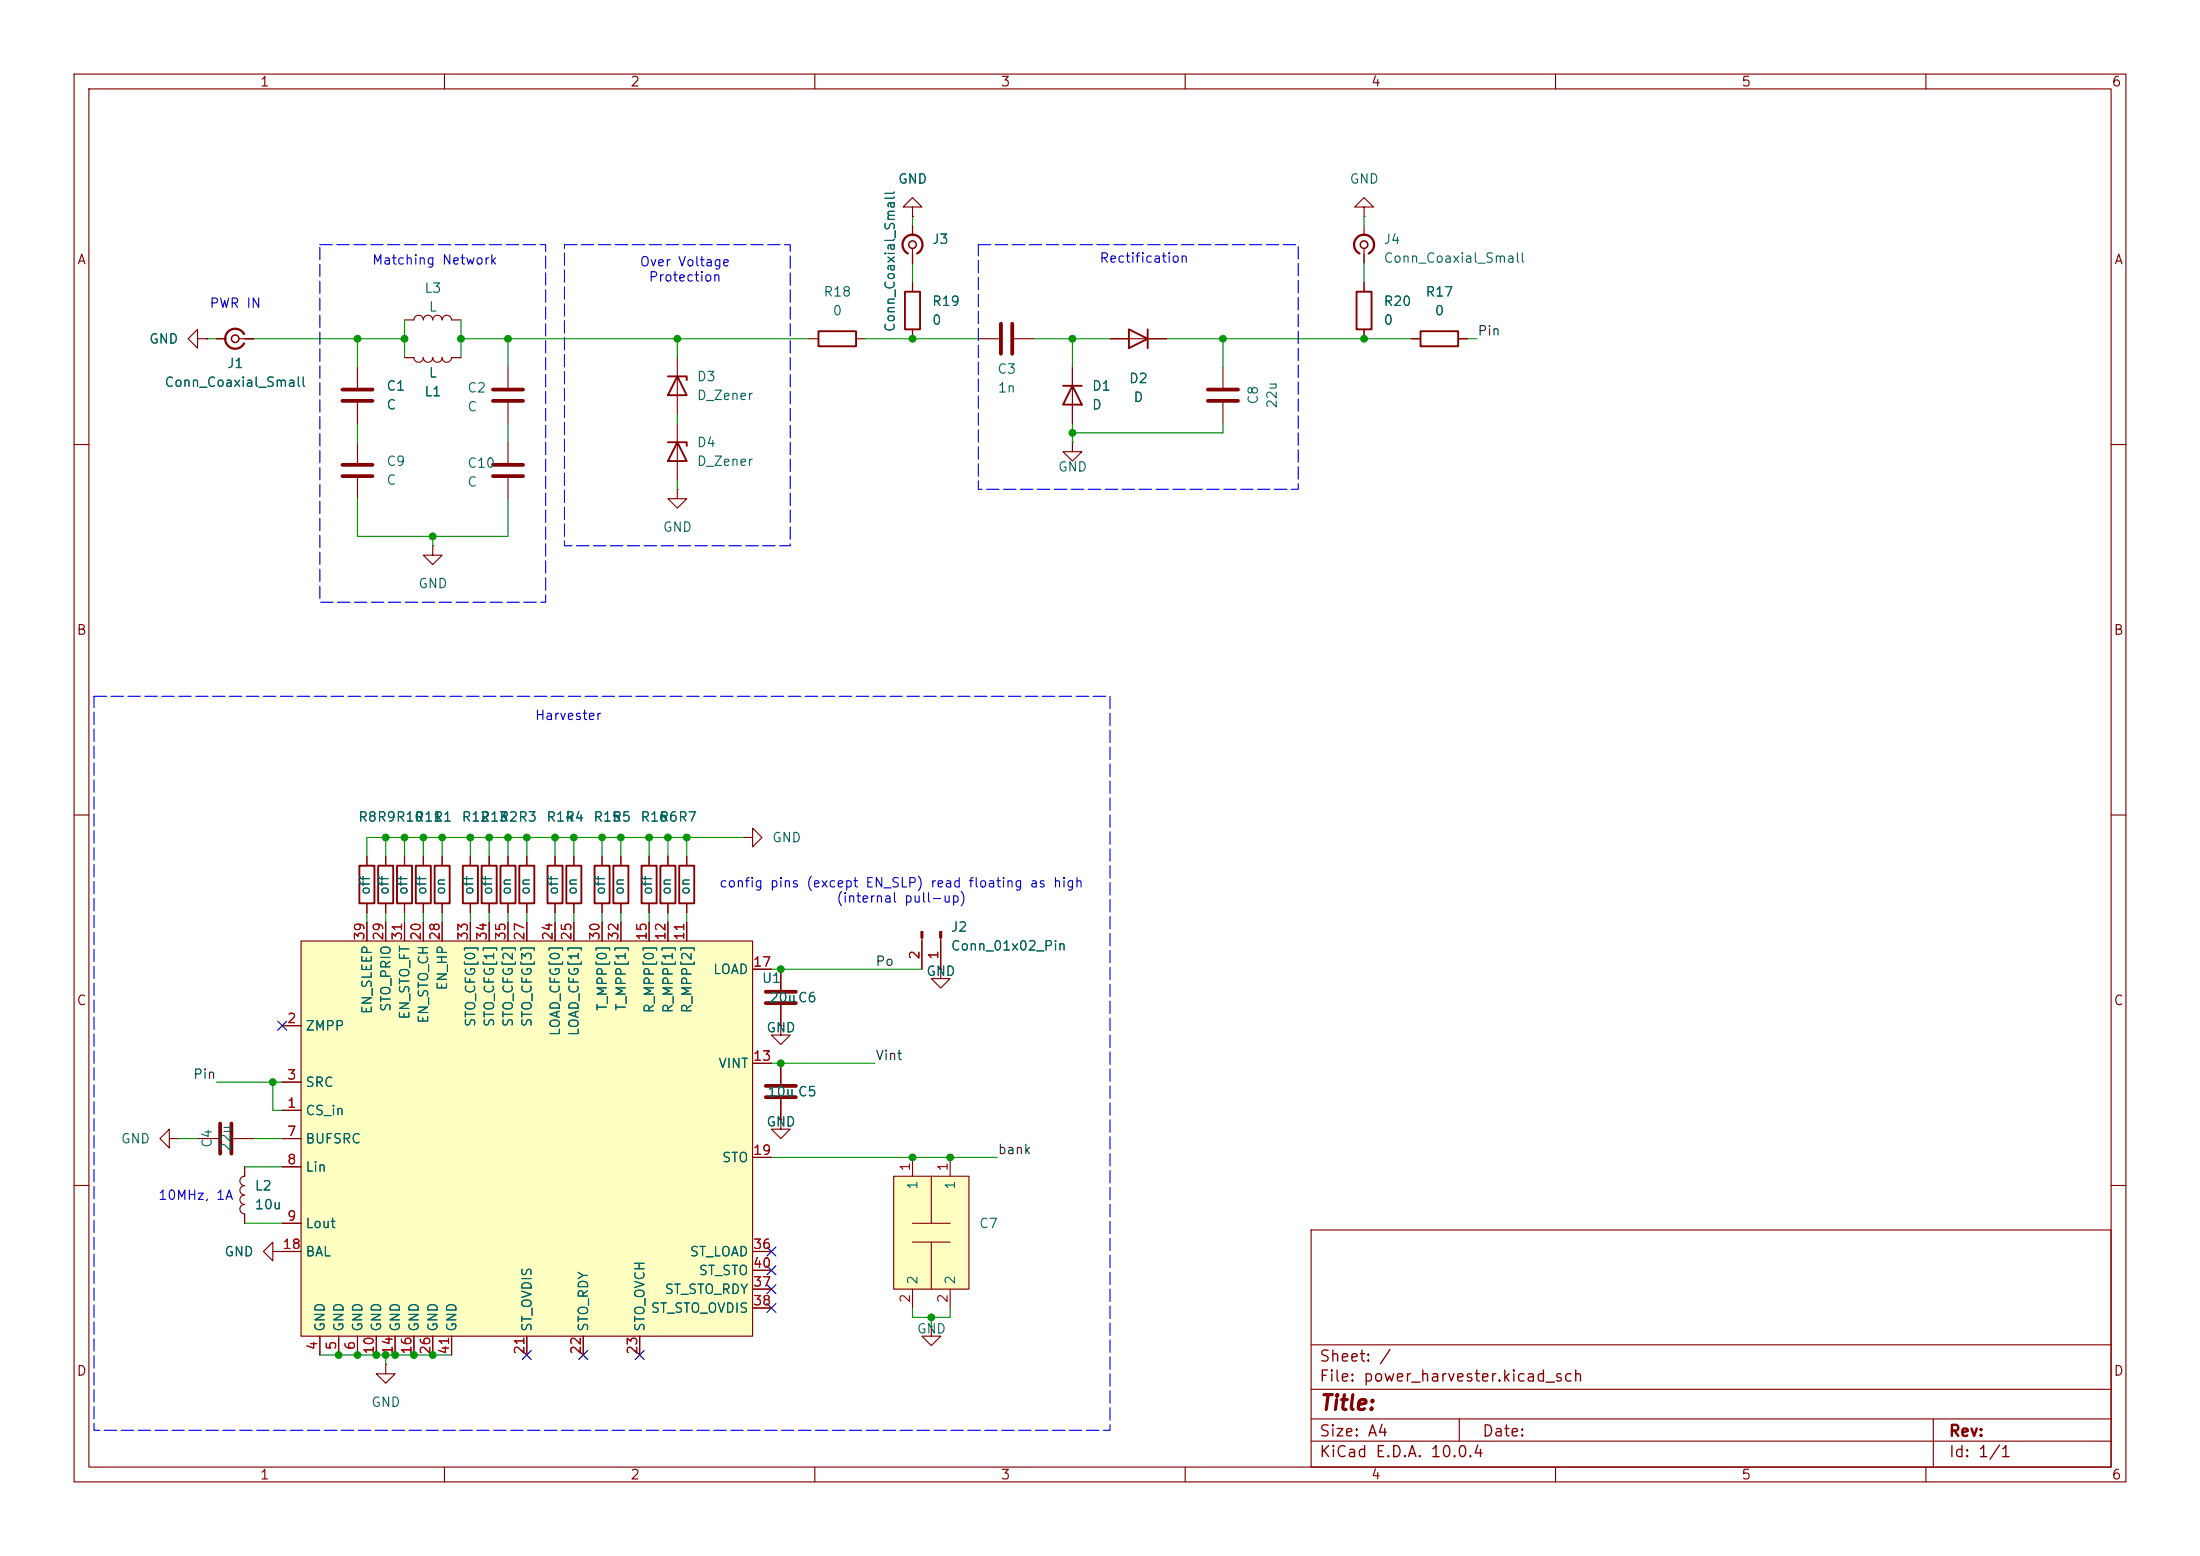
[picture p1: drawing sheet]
<svg xmlns="http://www.w3.org/2000/svg" width="297mm" height="210mm" viewBox="0 0 297 210" stroke-linecap="round" stroke-linejoin="round" font-family="sans-serif">
<g fill="none" stroke="#840000" stroke-width=".15">
<path d="M10 10h277v190h-277zM12 12h273v186h-273zM60 10v2M110 10v2M160 10v2M210 10v2M260 10v2M123.2 27.9h1.3l-1.3-1.2-1.3 1.2h1.3v1.3M123.2 29.2h.1M123.2 30.5v1.3M123.2 33.5v2.1M123.2 38.1v1.3"/>
<path d="M184.1 30.5v1.3M184.1 33.5v2.1M123.2 44.5v1.2M165.1 49.5v2.8M165.1 54.4v2.8M10 60h2M91.4 66v1.3h1.3l-1.3 1.3-1.2-1.3h1.2M91.4 66h.1M285 60h2M10 110h2M52.1 115.6v1.2M285 110h2"/>
<path d="M52.1 121.9v1.3M105.4 138.4v1.3h1.3l-1.3 1.3-1.3-1.3h1.3M105.4 138.4h.1M105.4 143.5v2.8M105.4 148.3v2.8M10 160h2M125.7 179.1v1.2h1.3l-1.3 1.3-1.2-1.3h1.2M125.7 179.1h.1M177 166h108v32h-108zM285 160h2M60 198v2M110 198v2"/>
<path d="M160 198v2M177 194.5h108M177 191.5h108M177 187.5h108M177 181.5h108M197 191.5v3M210 198v2M260 198v2M261 191.5v6.5"/>
</g>
<path d="M163.1 54.1h4M163.1 52.6h4M103.4 148.1h4M103.4 146.6h4" fill="none" stroke="#840000" stroke-width=".51"/>
<path d="M122.2 39.4h2v5.1h-2zM51.1 116.8h2v5.1h-2z" fill="none" stroke="#840000" stroke-width=".25"/>
<g fill="none" stroke="#840000" stroke-width=".2">
<circle cx="123.2" cy="33" r=".51"/>
<circle cx="184.2" cy="33" r=".51"/>
</g>
<path d="M122.6 34.2a1.35 1.35 0 0 1-.5-2 1.35 1.35 0 0 1 2.1 0 1.35 1.35 0 0 1-.4 2M183.5 34.2a1.35 1.35 0 0 1-.4-2 1.35 1.35 0 0 1 2.1 0 1.35 1.35 0 0 1-.4 2" fill="none" stroke="#840000" stroke-width=".3"/>
<path d="M120.6 158.8h10.2v15.2h-10.2z" fill="#ffffc2"/>
<g fill="none" stroke="#840000" stroke-width=".15">
<path d="M184.1 27.9h1.3l-1.3-1.2-1.2 1.2h1.2v1.3M184.1 29.2h.1M184.1 38.1v1.3M48.3 49.5v2.8M48.3 54.4v2.8M54.6 48.3h1.3a.64 .64 0 0 0 .6 .6 .64 .64 0 0 0 .6-.6 .64 .64 0 0 0 .7 .6 .64 .64 0 0 0 .6-.6 .64 .64 0 0 0 .7 .6 .64 .64 0 0 0 .6-.6 .64 .64 0 0 0 .6 .6 .64 .64 0 0 0 .7-.6h1.2M54.6 43.2h1.3a.64 .64 0 0 1 .6-.7 .64 .64 0 0 1 .6 .7 .64 .64 0 0 1 .7-.7 .64 .64 0 0 1 .6 .7 .64 .64 0 0 1 .7-.7 .64 .64 0 0 1 .6 .7 .64 .64 0 0 1 .6-.7 .64 .64 0 0 1 .7 .7h1.2M68.6 59.7v2.8M91.4 48.3v7.6M91.4 57.2v7.6M109.2 45.7h1.3M115.6 45.7h1.2"/>
<path d="M132.1 45.7h2.8M136.9 45.7h2.8M144.8 59.7v1.3h1.2l-1.2 1.2-1.3-1.2h1.3M144.8 59.7h.1M144.8 49.5v7.7M149.9 45.7h7.6M184.1 44.5v1.2M190.5 45.7h1.3M196.8 45.7h1.3M58.4 73.7v1.2h1.3l-1.3 1.3-1.3-1.3h1.3M58.4 73.7h.1M68.6 64.5v2.8"/>
<path d="M49.5 115.6v1.2M54.6 115.6v1.2M57.1 115.6v1.2M49.5 121.9v1.3M54.6 121.9v1.3M57.1 121.9v1.3M105.4 130.8v2.8M105.4 135.6v2.8M124.5 126.6v4.2M127 130.8v1.3h1.3l-1.3 1.3-1.3-1.3h1.3M127 130.8h.1M127 126.6v4.2"/>
<path d="M26.7 153.7h2.8M31.5 153.7h2.8M33 157.5v1.3a.64 .64 0 0 0-.6 .6 .64 .64 0 0 0 .6 .6 .64 .64 0 0 0-.6 .7 .64 .64 0 0 0 .6 .6 .64 .64 0 0 0-.6 .6 .64 .64 0 0 0 .6 .7 .64 .64 0 0 0-.6 .6 .64 .64 0 0 0 .6 .6v1.3M105.4 151.1v1.3h1.3l-1.3 1.3-1.3-1.3h1.3M105.4 151.1h.1M120.6 158.8h10.2v15.2h-10.2zM123.2 156.2v2.6M125.7 158.8v6.3h2.6M128.3 156.2v2.6M36.8 168.9v-1.3l-1.2 1.3 1.2 1.3v-1.3h1.3M38.1 168.9h.1M123.2 165.1h2.5"/>
<path d="M123.2 167.6h5.1M123.2 174v2.5M125.7 167.6v6.4M128.3 174v2.5M52.1 184.2v1.2h1.2l-1.2 1.3-1.3-1.3h1.3M52.1 184.2h.1"/>
</g>
<path d="M46.2 52.6h4.1M46.2 54.1h4.1M135.1 43.7v4.1M136.7 43.7v4.1M66.5 62.7h4.1M66.5 64.3h4.1M103.4 135.4h4M103.4 133.9h4M29.7 151.6v4.1M31.2 151.6v4.1" fill="none" stroke="#840000" stroke-width=".51"/>
<g fill="none" stroke="#840000" stroke-width=".25">
<path d="M183.1 39.4h2.1v5.1h-2.1zM90.2 59.7h2.5v.5M90.2 50.8h2.5v.5M91.4 59.7l1.3 2.5h-2.5zM91.4 50.8l1.3 2.5h-2.5zM110.5 44.7h5.1v2h-5.1zM143.5 52.1h2.5M144.8 52.1l1.2 2.5h-2.5zM152.4 44.5l2.5 1.2-2.5 1.3zM154.9 44.5v2.5M191.8 44.7h5v2h-5zM48.5 116.8h2v5.1h-2z"/>
<path d="M53.6 116.8h2v5.1h-2zM56.1 116.8h2.1v5.1h-2.1z"/>
</g>
<g fill="#840000" stroke="#840000" stroke-width=".15">
<path d="M126.9 125.7h.2v.9h-.2z"/>
<path d="M124.3 125.7h.3v.9h-.3z"/>
</g>
<path d="M40.6 127h61v53.3h-61z" fill="#ffffc2"/>
<g fill="none" stroke="#840000" stroke-width=".15">
<path d="M123.2 29.2h.1M123.2 30.5v1.3M123.2 34.3v1.3M123.2 38.1v1.3M184.1 38.1v1.3M26.7 45.7v-1.2l-1.3 1.2 1.3 1.3v-1.3h1.2M27.9 45.7h.1M29.2 45.7h1.3M32.3 45.7h2M48.3 49.5v2.8M48.3 54.4v2.8M48.3 59.7v2.8"/>
<path d="M54.6 48.3h1.3M61 48.3h1.2M68.6 49.5v2.8M68.6 54.4v2.8M123.2 44.5v1.2M144.8 49.5v2.6M144.8 54.6v2.6M149.9 45.7h2.5M154.9 45.7h2.6M184.1 44.5v1.2M190.5 45.7h1.3M196.8 45.7h1.3"/>
<path d="M48.3 64.5v2.8M49.5 115.6v1.2M52.1 115.6v1.2M54.6 115.6v1.2M57.1 115.6v1.2M59.7 115.6v1.2M63.5 115.6v1.2M66 115.6v1.2M68.6 115.6v1.2M71.1 115.6v1.2M74.9 115.6v1.2M77.5 115.6v1.2"/>
<path d="M81.3 115.6v1.2M83.8 115.6v1.2M87.6 115.6v1.2M90.2 115.6v1.2M92.7 115.6v1.2M100.3 113h1.3v-1.2l1.3 1.2-1.3 1.3v-1.3M100.3 113h.1M38.1 138.4h2.5M40.6 127h61v53.3h-61zM49.5 121.9v1.3M49.5 124.5v2.5M52.1 121.9v1.3"/>
<path d="M52.1 124.5v2.5M54.6 121.9v1.3M54.6 124.5v2.5M57.1 121.9v1.3M57.1 124.5v2.5M59.7 121.9v1.3M59.7 124.5v2.5M63.5 121.9v1.3M63.5 124.5v2.5M66 121.9v1.3M66 124.5v2.5M68.6 121.9v1.3"/>
<path d="M68.6 124.5v2.5M71.1 121.9v1.3M71.1 124.5v2.5M74.9 121.9v1.3M74.9 124.5v2.5M77.5 121.9v1.3M77.5 124.5v2.5M81.3 121.9v1.3M81.3 124.5v2.5M83.8 121.9v1.3M83.8 124.5v2.5M87.6 121.9v1.3"/>
<path d="M87.6 124.5v2.5M90.2 121.9v1.3M90.2 124.5v2.5M92.7 121.9v1.3M92.7 124.5v2.5M101.6 130.8h2.5M105.4 138.4h.1M105.4 130.8v2.8M105.4 135.6v2.8M124.5 127v3.8M127 130.8h.1M127 127v3.8"/>
<path d="M22.9 153.7v-1.3l-1.3 1.3 1.3 1.2v-1.2h1.2M24.1 153.7h.1M33 157.5v1.3M38.1 149.9h2.5M38.1 146.1h2.5M38.1 153.7h2.5M38.1 157.5h2.5M101.6 143.5h2.5M101.6 156.2h2.5M105.4 151.1h.1M105.4 143.5v2.8M105.4 148.3v2.8"/>
<path d="M33 163.8v1.3M38.1 168.9h.1M38.1 165.1h2.5M38.1 168.9h2.5M101.6 168.9h2.5M101.6 174h2.5M101.6 176.5h2.5M101.6 171.5h2.5M43.2 180.3v2.6M45.7 180.3v2.6M48.3 180.3v2.6M50.8 180.3v2.6"/>
<path d="M53.3 180.3v2.6M55.9 180.3v2.6M58.4 180.3v2.6M61 180.3v2.6M71.1 180.3v2.6M78.7 180.3v2.6M86.4 180.3v2.6"/>
</g>
<path d="M58.7 116.8h2v5.1h-2zM62.5 116.8h2v5.1h-2zM65 116.8h2.1v5.1h-2.1zM67.6 116.8h2v5.1h-2zM70.1 116.8h2v5.1h-2zM73.9 116.8h2v5.1h-2zM76.5 116.8h2v5.1h-2zM80.3 116.8h2v5.1h-2zM82.8 116.8h2v5.1h-2zM86.6 116.8h2v5.1h-2zM89.2 116.8h2v5.1h-2zM91.7 116.8h2v5.1h-2z" fill="none" stroke="#840000" stroke-width=".25"/>
<circle cx="31.8" cy="45.7" r=".51" fill="none" stroke="#840000" stroke-width=".2"/>
<path d="M32.9 45.1a1.35 1.35 0 0 0-2-.4 1.35 1.35 0 0 0 0 2.1 1.35 1.35 0 0 0 2-.4" fill="none" stroke="#840000" stroke-width=".3"/>
<path d="M66.5 52.6h4.1M66.5 54.1h4.1M46.2 62.7h4.1M46.2 64.3h4.1" fill="none" stroke="#840000" stroke-width=".51"/>
<g fill="none" stroke="#009600" stroke-width=".15">
<path d="M123.2 29.2v1.3M123.2 35.6v2.5M184.1 29.2v1.3M184.1 35.6v2.5M27.9 45.7h1.3M34.3 45.7h20.3M48.3 45.7v3.8M48.3 57.2v2.5M54.6 43.2v5.1M62.2 45.7h47M62.2 43.2v5.1M68.6 45.7v3.8"/>
<path d="M68.6 57.2v2.5M91.4 45.7v2.6M91.4 55.9v1.3M116.8 45.7h15.3M139.7 45.7h10.2M144.8 45.7v3.8M144.8 57.2v2.5M157.5 45.7h33M165.1 45.7v3.8M165.1 57.2v1.2h-20.3M198.1 45.7h1.3M48.3 67.3v5.1h20.3v-5.1"/>
<path d="M58.4 72.4v1.3M91.4 64.8v1.2M52.1 113v2.6M54.6 113v2.6M57.1 113v2.6M59.7 113v2.6M63.5 113v2.6M66 113v2.6M68.6 113v2.6M71.1 113v2.6M74.9 113v2.6M77.5 113v2.6"/>
<path d="M81.3 113v2.6M83.8 113v2.6M87.6 113v2.6M90.2 113v2.6M92.7 113v2.6M100.3 113h-50.8v2.6M49.5 123.2v1.3M52.1 123.2v1.3M54.6 123.2v1.3M57.1 123.2v1.3M59.7 123.2v1.3M63.5 123.2v1.3"/>
<path d="M66 123.2v1.3M68.6 123.2v1.3M71.1 123.2v1.3M74.9 123.2v1.3M77.5 123.2v1.3M81.3 123.2v1.3M83.8 123.2v1.3M87.6 123.2v1.3M90.2 123.2v1.3M92.7 123.2v1.3M104.1 130.8h20.4M24.1 153.7h2.6"/>
<path d="M29.2 146.1h8.9M33 157.5h5.1M34.3 153.7h3.8M36.8 146.1v3.8h1.3M104.1 156.2h30.5M104.1 143.5h14M33 165.1h5.1M123.2 176.5v1.3h5.1v-1.3M125.7 177.8v1.3M43.2 182.9h17.8M52.1 182.9v1.3"/>
</g>
<g fill="none" stroke="#000084" stroke-width=".15">
<path d="M37.5 137.8l1.2 1.2M38.7 137.8l-1.2 1.2M103.5 170.8l1.2 1.3M103.5 175.9l1.2 1.2M103.5 173.4l1.2 1.2M103.5 168.3l1.2 1.2M104.7 170.8l-1.2 1.3M104.7 175.9l-1.2 1.2M104.7 173.4l-1.2 1.2M104.7 168.3l-1.2 1.2M70.5 182.3l1.2 1.2M71.7 182.3l-1.2 1.2"/>
<path d="M78.1 182.3l1.2 1.2M79.3 182.3l-1.2 1.2M85.8 182.3l1.2 1.2M87 182.3l-1.2 1.2"/>
</g>
<path d="M43.2 33h30.5v48.3h-30.5zM76.2 33h30.5v40.7h-30.5zM132.1 33h43.2v33h-43.2zM12.7 94h137.2v99h-137.2z" fill="none" stroke="#00f" stroke-width=".15" stroke-dasharray="1.7 .6"/>
<g fill="#009600" stroke="#009600" stroke-width=".14">
<circle cx="144.8" cy="58.4" r=".46"/>
<circle cx="144.8" cy="45.7" r=".46"/>
<circle cx="184.1" cy="45.7" r=".46"/>
<circle cx="165.1" cy="45.7" r=".46"/>
<circle cx="123.2" cy="45.7" r=".46"/>
<circle cx="68.6" cy="113" r=".46"/>
<circle cx="66" cy="113" r=".46"/>
<circle cx="63.5" cy="113" r=".46"/>
<circle cx="59.7" cy="113" r=".46"/>
<circle cx="52.1" cy="113" r=".46"/>
<circle cx="54.6" cy="113" r=".46"/>
<circle cx="57.1" cy="113" r=".46"/>
<circle cx="125.7" cy="177.8" r=".46"/>
<circle cx="105.4" cy="143.5" r=".46"/>
<circle cx="58.4" cy="182.9" r=".46"/>
<circle cx="123.2" cy="156.2" r=".46"/>
<circle cx="105.4" cy="130.8" r=".46"/>
<circle cx="128.3" cy="156.2" r=".46"/>
<circle cx="81.3" cy="113" r=".46"/>
<circle cx="77.5" cy="113" r=".46"/>
<circle cx="71.1" cy="113" r=".46"/>
<circle cx="74.9" cy="113" r=".46"/>
<circle cx="83.8" cy="113" r=".46"/>
<circle cx="92.7" cy="113" r=".46"/>
<circle cx="90.2" cy="113" r=".46"/>
<circle cx="87.6" cy="113" r=".46"/>
<circle cx="91.4" cy="45.7" r=".46"/>
<circle cx="48.3" cy="182.9" r=".46"/>
<circle cx="45.7" cy="182.9" r=".46"/>
<circle cx="50.8" cy="182.9" r=".46"/>
<circle cx="52.1" cy="182.9" r=".46"/>
<circle cx="55.9" cy="182.9" r=".46"/>
<circle cx="53.3" cy="182.9" r=".46"/>
<circle cx="36.8" cy="146.1" r=".46"/>
<circle cx="58.4" cy="72.4" r=".46"/>
<circle cx="62.2" cy="45.7" r=".46"/>
<circle cx="68.6" cy="45.7" r=".46"/>
<circle cx="48.3" cy="45.7" r=".46"/>
<circle cx="54.6" cy="45.7" r=".46"/>
</g>
<text font-size="2" fill="#840000" x="178" y="190.8">Title:</text>
<g font-size="1.5" fill="#840000">
<text x="178" y="184.2">Sheet: /</text>
<text x="178" y="186.9">File: power_harvester.kicad_sch</text>
<text x="178" y="197.1">KiCad E.D.A. 10.0.4</text>
<text x="178" y="194.3">Size: A4</text>
<text x="200" y="194.3">Date:</text>
<text x="263" y="194.3">Rev:</text>
<text x="263" y="197.1">Id: 1/1</text>
</g>
<g font-size="1.3" fill="#840000">
<text x="35" y="12">1</text>
<text x="85" y="12">2</text>
<text x="135" y="12">3</text>
<text x="185" y="12">4</text>
<text x="235" y="12">5</text>
<text x="285" y="12">6</text>
<text x="10.3" y="36">A</text>
<text x="285.3" y="36">A</text>
<text x="10.3" y="86">B</text>
<text x="285.3" y="86">B</text>
<text x="10.3" y="136">C</text>
<text x="285.3" y="136">C</text>
<text x="10.3" y="186">D</text>
<text x="285.3" y="186">D</text>
<text x="35" y="200">1</text>
<text x="85" y="200">2</text>
<text x="135" y="200">3</text>
<text x="185" y="200">4</text>
<text x="235" y="200">5</text>
<text x="285" y="200">6</text>
</g>
<g font-size="1.3" fill="#006464">
<text x="121.2" y="25.1">GND</text>
<text x="182.1" y="25.1">GND</text>
<text x="125.7" y="33.2">J3</text>
<text x="186.7" y="33.2">J4</text>
<text x="186.7" y="35.8">Conn_Coaxial_Small</text>
<text x="57.2" y="39.8">L3</text>
<text x="111.1" y="40.3">R18</text>
<text x="125.7" y="41.6">R19</text>
<text x="186.7" y="41.6">R20</text>
<text x="192.4" y="40.3">R17</text>
<text x="20" y="46.7">GND</text>
<text x="57.8" y="42.4">L</text>
<text x="112.3" y="42.9">0</text>
<text x="121.1" y="44.9" transform="rotate(-90 121.1 44.9)">Conn_Coaxial_Small</text>
<text x="125.7" y="44.2">0</text>
<text x="186.7" y="44.2">0</text>
<text x="193.6" y="42.9">0</text>
<text x="22.1" y="52.5">Conn_Coaxial_Small</text>
<text x="30.6" y="50">J1</text>
<text x="52.1" y="53">C1</text>
<text x="57.2" y="53.8">L1</text>
<text x="57.8" y="51.3">L</text>
<text x="63" y="53.3">C2</text>
<text x="94" y="51.8">D3</text>
<text x="134.5" y="50.8">C3</text>
<text x="134.6" y="53.3">1n</text>
<text x="147.3" y="53">D1</text>
<text x="152.3" y="52">D2</text>
<text x="52.1" y="55.6">C</text>
<text x="63" y="55.8">C</text>
<text x="94" y="54.3">D_Zener</text>
<text x="147.3" y="55.6">D</text>
<text x="152.9" y="54.6">D</text>
<text x="170.1" y="54.7" transform="rotate(-90 170.1 54.7)">C8</text>
<text x="172.7" y="55.2" transform="rotate(-90 172.7 55.2)">22u</text>
<text x="52.1" y="63.2">C9</text>
<text x="52.1" y="65.7">C</text>
<text x="63" y="63.5">C10</text>
<text x="63" y="66">C</text>
<text x="94" y="60.7">D4</text>
<text x="94" y="63.2">D_Zener</text>
<text x="142.7" y="64">GND</text>
<text x="89.4" y="72.1">GND</text>
<text x="56.4" y="79.7">GND</text>
<text x="48.3" y="111.2">R8R9R10</text>
<text x="55.9" y="111.2">R11</text>
<text x="58.4" y="111.2">R1</text>
<text x="62.2" y="111.2">R12</text>
<text x="64.8" y="111.2">R13</text>
<text x="67.3" y="111.2">R2R3</text>
<text x="73.7" y="111.2">R14</text>
<text x="76.2" y="111.2">R4</text>
<text x="80" y="111.2">R15</text>
<text x="82.6" y="111.2">R5</text>
<text x="86.4" y="111.2">R16</text>
<text x="88.9" y="111.2">R6R7</text>
<text x="104.1" y="114">GND</text>
<text x="50.2" y="120.9" transform="rotate(-90 50.2 120.9)">off</text>
<text x="52.8" y="120.9" transform="rotate(-90 52.8 120.9)">off</text>
<text x="55.3" y="120.9" transform="rotate(-90 55.3 120.9)">off</text>
<text x="57.9" y="120.9" transform="rotate(-90 57.9 120.9)">off</text>
<text x="60.4" y="120.9" transform="rotate(-90 60.4 120.9)">on</text>
<text x="64.2" y="120.9" transform="rotate(-90 64.2 120.9)">off</text>
<text x="66.8" y="120.9" transform="rotate(-90 66.8 120.9)">off</text>
<text x="69.3" y="120.9" transform="rotate(-90 69.3 120.9)">on</text>
<text x="71.8" y="120.9" transform="rotate(-90 71.8 120.9)">on</text>
<text x="75.6" y="120.9" transform="rotate(-90 75.6 120.9)">off</text>
<text x="78.2" y="120.9" transform="rotate(-90 78.2 120.9)">on</text>
<text x="82" y="120.9" transform="rotate(-90 82 120.9)">off</text>
<text x="84.5" y="120.9" transform="rotate(-90 84.5 120.9)">on</text>
<text x="88.3" y="120.9" transform="rotate(-90 88.3 120.9)">off</text>
<text x="90.9" y="120.9" transform="rotate(-90 90.9 120.9)">on</text>
<text x="93.4" y="120.9" transform="rotate(-90 93.4 120.9)">on</text>
<text x="96.2" y="131.8">LOAD</text>
<text x="128.3" y="126.1">J2</text>
<text x="128.3" y="128.6">Conn_01x02_Pin</text>
<text x="50.5" y="137" transform="rotate(-90 50.5 137)">EN_SLEEP</text>
<text x="53" y="136.7" transform="rotate(-90 53 136.7)">STO_PRIO</text>
<text x="55.6" y="137.7" transform="rotate(-90 55.6 137.7)">EN_STO_FT</text>
<text x="60.7" y="133.8" transform="rotate(-90 60.7 133.8)">EN_HP</text>
<text x="82.3" y="136.5" transform="rotate(-90 82.3 136.5)">T_MPP[0]</text>
<text x="84.8" y="136.5" transform="rotate(-90 84.8 136.5)">T_MPP[1]</text>
<text x="88.6" y="136.8" transform="rotate(-90 88.6 136.8)">R_MPP[0]</text>
<text x="91.1" y="136.8" transform="rotate(-90 91.1 136.8)">R_MPP[1]</text>
<text x="93.7" y="136.8" transform="rotate(-90 93.7 136.8)">R_MPP[2]</text>
<text x="102.8" y="133">U1</text>
<text x="103.8" y="135.6">20uC6</text>
<text x="125" y="132">GND</text>
<text x="41.1" y="139.4">ZMPP</text>
<text x="58.1" y="138.2" transform="rotate(-90 58.1 138.2)">EN_STO_CH</text>
<text x="64.5" y="138.7" transform="rotate(-90 64.5 138.7)">STO_CFG[0]</text>
<text x="67" y="138.7" transform="rotate(-90 67 138.7)">STO_CFG[1]</text>
<text x="69.6" y="138.7" transform="rotate(-90 69.6 138.7)">STO_CFG[2]</text>
<text x="72.1" y="138.7" transform="rotate(-90 72.1 138.7)">STO_CFG[3]</text>
<text x="75.9" y="139.9" transform="rotate(-90 75.9 139.9)">LOAD_CFG[0]</text>
<text x="78.4" y="139.9" transform="rotate(-90 78.4 139.9)">LOAD_CFG[1]</text>
<text x="103.4" y="139.7">GND</text>
<text x="41.1" y="147">SRC</text>
<text x="96.9" y="144.5">VINT</text>
<text x="103.5" y="148.3">10u C5</text>
<text x="16.2" y="154.6">GND</text>
<text x="28.9" y="155" transform="rotate(-90 28.9 155)">C4</text>
<text x="31.5" y="155.6" transform="rotate(-90 31.5 155.6)">22u</text>
<text x="41.1" y="150.8">CS_in</text>
<text x="41.1" y="154.6">BUFSRC</text>
<text x="103.4" y="152.4">GND</text>
<text x="34.3" y="161">L2</text>
<text x="41.1" y="158.5">Lin</text>
<text x="97.4" y="157.2">STO</text>
<text x="124.2" y="160.7" transform="rotate(-90 124.2 160.7)">1</text>
<text x="129.2" y="160.7" transform="rotate(-90 129.2 160.7)">1</text>
<text x="34.3" y="163.5">10u</text>
<text x="41.1" y="166.1">Lout</text>
<text x="132.1" y="166.1">C7</text>
<text x="30.2" y="169.9">GND</text>
<text x="41.1" y="169.9">BAL</text>
<text x="93" y="169.9">ST_LOAD</text>
<text x="94.2" y="172.4">ST_STO</text>
<text x="124.2" y="173.5" transform="rotate(-90 124.2 173.5)">2</text>
<text x="129.2" y="173.5" transform="rotate(-90 129.2 173.5)">2</text>
<text x="44.2" y="179.8" transform="rotate(-90 44.2 179.8)">GND</text>
<text x="46.7" y="179.8" transform="rotate(-90 46.7 179.8)">GND</text>
<text x="49.2" y="179.8" transform="rotate(-90 49.2 179.8)">GND</text>
<text x="51.8" y="179.8" transform="rotate(-90 51.8 179.8)">GND</text>
<text x="54.3" y="179.8" transform="rotate(-90 54.3 179.8)">GND</text>
<text x="56.9" y="179.8" transform="rotate(-90 56.9 179.8)">GND</text>
<text x="59.4" y="179.8" transform="rotate(-90 59.4 179.8)">GND</text>
<text x="61.9" y="179.8" transform="rotate(-90 61.9 179.8)">GND</text>
<text x="72.1" y="179.8" transform="rotate(-90 72.1 179.8)">ST_OVDIS</text>
<text x="79.7" y="179.8" transform="rotate(-90 79.7 179.8)">STO_RDY</text>
<text x="87.3" y="179.8" transform="rotate(-90 87.3 179.8)">STO_OVCH</text>
<text x="87.8" y="177.5">ST_STO_OVDIS</text>
<text x="89.6" y="175">ST_STO_RDY</text>
<text x="123.7" y="180.3">GND</text>
<text x="50" y="190.2">GND</text>
</g>
<g font-size="1.3" fill="#0000c2">
<text x="148.3" y="35.8">Rectification</text>
<text x="28.2" y="41.9">PWR IN</text>
<text x="50.1" y="36">Matching Network</text>
<text x="86.3" y="36.3">Over Voltage</text>
<text x="87.5" y="38.3">Protection</text>
<text x="72.1" y="97.5">Harvester</text>
<text x="97" y="120.1">config pins (except EN_SLP) read floating as high</text>
<text x="112.8" y="122.1">(internal pull-up)</text>
<text x="21.3" y="162.3">10MHz, 1A</text>
</g>
<g font-size="1.3" fill="#0f0f0f">
<text x="199.4" y="45.6">Pin</text>
<text x="118.1" y="130.7">Po</text>
<text x="118.1" y="143.4">Vint</text>
<text x="26" y="145.9">Pin</text>
<text x="134.6" y="156.1">bank</text>
</g>
<g font-size="1.3" fill="#a90000">
<text x="49.5" y="127" transform="rotate(-90 49.5 127)">39</text>
<text x="52" y="127" transform="rotate(-90 52 127)">29</text>
<text x="54.6" y="127" transform="rotate(-90 54.6 127)">31</text>
<text x="57.1" y="127" transform="rotate(-90 57.1 127)">20</text>
<text x="59.7" y="127" transform="rotate(-90 59.7 127)">28</text>
<text x="63.5" y="127" transform="rotate(-90 63.5 127)">33</text>
<text x="66" y="127" transform="rotate(-90 66 127)">34</text>
<text x="68.6" y="127" transform="rotate(-90 68.6 127)">35</text>
<text x="71.1" y="127" transform="rotate(-90 71.1 127)">27</text>
<text x="74.9" y="127" transform="rotate(-90 74.9 127)">24</text>
<text x="77.4" y="127" transform="rotate(-90 77.4 127)">25</text>
<text x="81.3" y="127" transform="rotate(-90 81.3 127)">30</text>
<text x="83.8" y="127" transform="rotate(-90 83.8 127)">32</text>
<text x="87.6" y="127" transform="rotate(-90 87.6 127)">15</text>
<text x="90.1" y="127" transform="rotate(-90 90.1 127)">12</text>
<text x="92.7" y="127" transform="rotate(-90 92.7 127)">11</text>
<text x="101.6" y="130.8">17</text>
<text x="124.4" y="129.6" transform="rotate(-90 124.4 129.6)">2</text>
<text x="127" y="129.6" transform="rotate(-90 127 129.6)">1</text>
<text x="38.7" y="138.4">2</text>
<text x="101.6" y="143.5">13</text>
<text x="38.7" y="149.8">1</text>
<text x="38.7" y="146">3</text>
<text x="38.7" y="153.6">7</text>
<text x="38.7" y="157.5">8</text>
<text x="101.6" y="156.2">19</text>
<text x="123.2" y="158.2" transform="rotate(-90 123.2 158.2)">1</text>
<text x="128.2" y="158.2" transform="rotate(-90 128.2 158.2)">1</text>
<text x="38.7" y="165.1">9</text>
<text x="38.1" y="168.9">18</text>
<text x="101.6" y="168.9">36</text>
<text x="101.6" y="174">37</text>
<text x="101.6" y="171.4">40</text>
<text x="101.6" y="176.5">38</text>
<text x="123.2" y="176" transform="rotate(-90 123.2 176)">2</text>
<text x="128.2" y="176" transform="rotate(-90 128.2 176)">2</text>
<text x="43.2" y="182.3" transform="rotate(-90 43.2 182.3)">4</text>
<text x="45.7" y="182.3" transform="rotate(-90 45.7 182.3)">5</text>
<text x="48.2" y="182.3" transform="rotate(-90 48.2 182.3)">6</text>
<text x="50.8" y="182.9" transform="rotate(-90 50.8 182.9)">10</text>
<text x="53.3" y="182.9" transform="rotate(-90 53.3 182.9)">14</text>
<text x="55.9" y="182.9" transform="rotate(-90 55.9 182.9)">16</text>
<text x="58.4" y="182.9" transform="rotate(-90 58.4 182.9)">26</text>
<text x="60.9" y="182.9" transform="rotate(-90 60.9 182.9)">41</text>
<text x="71.1" y="182.9" transform="rotate(-90 71.1 182.9)">21</text>
<text x="78.7" y="182.9" transform="rotate(-90 78.7 182.9)">22</text>
<text x="86.3" y="182.9" transform="rotate(-90 86.3 182.9)">23</text>
</g>
</svg>
